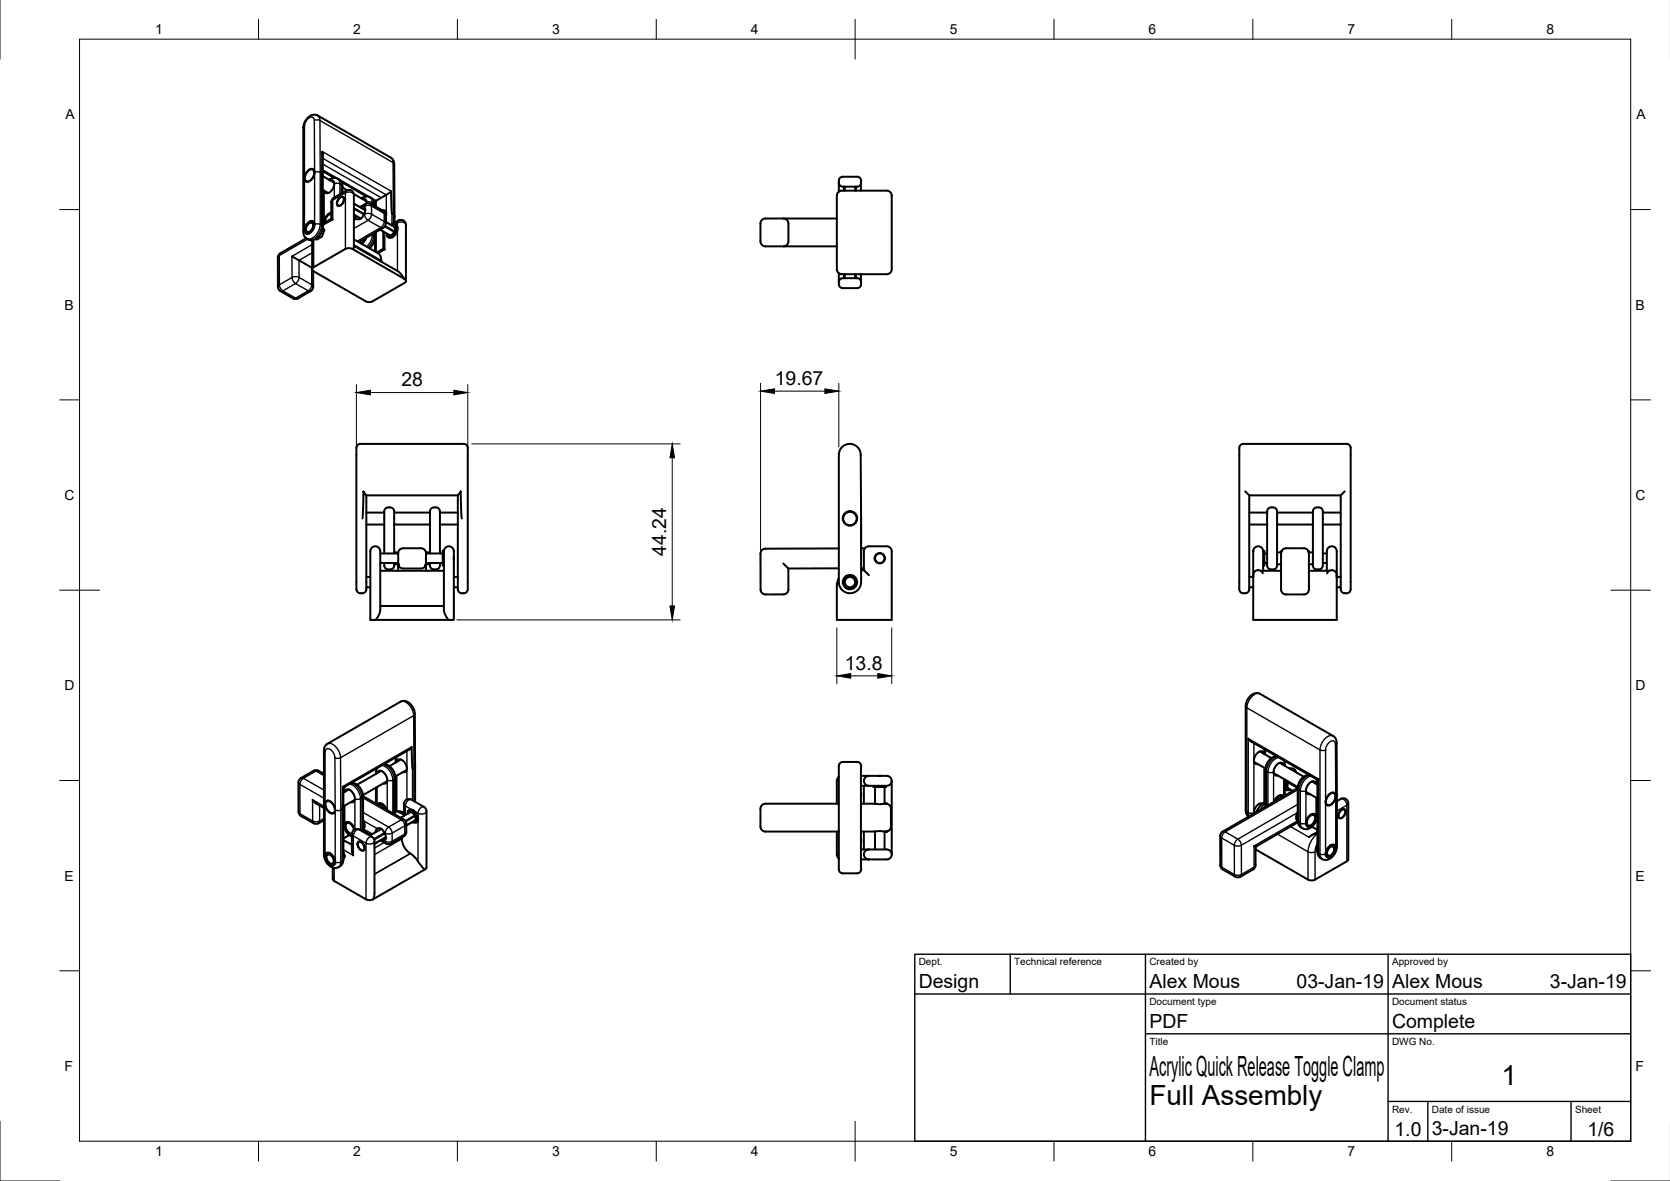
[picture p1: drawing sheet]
<svg xmlns="http://www.w3.org/2000/svg" width="420mm" height="297mm" viewBox="0 0 420 297" stroke-linecap="round" stroke-linejoin="round" font-family="sans-serif">
<!-- layer: Visible -->
<g fill="none" stroke="#000" stroke-width=".5">
<path d="M77 45.6l.3 .1M77 59.9l-6.5 3.8-.4 .5-.2 .6v7.3l.2 .7 .5 .4 3.1 1.9 .7 .1 .6-.2 3.2-1.8 .4-.5 .2-.6v-3.9M77.2 58.3l.7 .4M77.5 56a.93 .93 0 0 1 1.6 0 2.34 2.34 0 0 1-2 2.8 1.56 1.56 0 0 1 0-2.4zM77.5 42.9a.93 .93 0 0 1 1.6 0 2.34 2.34 0 0 1-2 2.8 1.56 1.56 0 0 1 0-2.4zM77.5 43a.88 .88 0 0 1 1.5 0 2.21 2.21 0 0 1-1.8 2.6 1.47 1.47 0 0 1 0-2.2zM77.6 56.3a.67 .67 0 0 1 1.1 0 1.6 1.6 0 0 1-1.5 2 1.47 1.47 0 0 1 .4-2zM78.5 56.1l.7 .3M78.7 42.6l.3 .2M79.9 59.8l.3 .2M80.9 43.6l.2-5.5 .1 19.5-.7 1.5-1 1-1.2 .3-1.1-.4-.6-.6-.3-1v-26.3l.2-1.1 .6-1 .7-.7 .8-.4 .7-.1 .6 .3 18.9 10.9 .4 1.3 .1 13.1M81.2 57.6l.4 .2"/>
<path d="M81.2 57.3l.4 .6-.6 1.6-1.3 .8-.1-.3M81.2 56.3l2.1-1.3v-4.2l.2-.6 .5-.4 3.2-1.9a1.25 1.25 0 0 1 1.8 1.1v13.1l-.3 .5M81.2 47.8l1.4 .8M81.2 44.3l2.9 1.7M81.2 43.1l2.9 1.6M81.3 47.8v8.4M82.8 45.2l.6-.3 .8-.2 1.4 .7 .5 1 .1 2.1M83.1 45.4a.9 .9 0 0 1 1 .3 .9 .9 0 0 1-.1 1.1l-.4 .9a1.19 1.19 0 0 1-1.9 .6l-.1-.3M83.3 55l.4 .2M83.3 53.5l-.6 .3-.6 .6-.5 1v.7M83.4 53.8a2.05 2.05 0 0 0-1.6 2.1M85.1 51.7l.2 .1"/>
<path d="M85.3 49.9l.9-.3 .2 .2 .1 .5-.5 1.1-.9 .3a.87 .87 0 0 1 0-1.4zM85.4 49.8a.67 .67 0 0 1 1.1-.1 1.6 1.6 0 0 1-1.5 2.1 1.47 1.47 0 0 1 .4-2zM85.9 45.8l6.3 3.6M86.2 47.2l1.1 .6M86.3 49.6l.2 .1M89 48.8l3.2 1.8M89 51.2l2.9 1.7M89 54l1.8 1M90.6 52.1l1.7-1h.6l3.5 2 .6 .8v2.3l-.1 .6-.5 .5-6.2 3.6M90.6 52.1l.2-.1a.88 .88 0 0 1 1 .3 .88 .88 0 0 1 0 1.1l-.9 1.5-1 .2a.79 .79 0 0 1-.6-1M90.9 49.9l1.3-.5 1.2 .4 .7 .9 .2 1.2M91.2 50.1a.71 .71 0 0 1 1 .6v.5"/>
<path d="M91.9 59.9l-.4 .7-.8 .6M92 59.8l-.3 .7-.8 .8M92.1 59.8l-.4 .8-.7 .7M94 50.5l.4 .1M94.3 58.5l-.2 2.3-.5 .9-.6 .8M94.3 51.8l2.9 1.7M94.4 50.6v1.3M94.4 58.5v4.8M96.1 52.9a.85 .85 0 0 1 1 .3 .85 .85 0 0 1 0 1l-.1 .4M96.4 58.2v4.4l-1.6 .9M97 55.8l2.1 1.2M97.2 49l-2.8 1.6"/>
<path d="M97.2 49h.1M97.2 49l1.2-.9 .2 5.7M97.4 58.8v.7l.2 .1M97.4 59.5l1.4 .2M97.7 59.6l.4 .2 .6-.1M98.3 56.6l2-1.1a1.25 1.25 0 0 1 1.8 1v14.2M98.5 56.6l1.2 .1M99 54l.3 .4M99 56.6l.8 .1M99.1 57h.1M99.2 57l.2 .5-.1 .6-.5 .7-.5 .3-2.7-1.3M99.3 54.4v1.6"/>
<path d="M99.8 58.4l-1 1.2M99.9 56.8l-.2-.1v1.5M99.9 58.3l-.2-.1-1.2 1.4M99.9 56.9l.1 .6-.1 .7M197.1 55h-4.5a1.25 1.25 0 0 0-1.3 1.2v4.5a1.25 1.25 0 0 0 1.3 1.3h4.5M197.1 55h13.4M197.1 55a1.25 1.25 0 0 1 1.3 1.2v4.5a1.25 1.25 0 0 1-1.3 1.3M210.8 48.5l1-.5h11.3a1.25 1.25 0 0 1 1.3 1.2v18.5a1.25 1.25 0 0 1-1.3 1.3h-11.3a1.25 1.25 0 0 1-1.3-1.3v-18.5zM211 46a1 1 0 0 0 1 1M212 47h3.6M212.3 47v1M212.5 47v1"/>
<path d="M215.1 47v1M215.3 47v1M215.6 44.5h-3.5a1.03 1.03 0 0 0-1.1 1v2.7M215.6 44.5a1.27 1.27 0 0 1 1.1 1.2 1.27 1.27 0 0 1-1.1 1.3M216.6 46.2v1.8M73.5 64.5l5 2.9M78.5 60.4v7.3M88.7 62.6l13.1 7.5M88.7 62.6l-1.1-.2-.7 .2-8 4.6-.3 .3v.5l13.4 7.8 .7 .2 1.1-.2 8-4.6 .3-.5-.3-.6M89 60.2l6.1 3.5a2.08 2.08 0 0 1 .8 2.1M89 61.8l11.1 6.4 1.7 1.9M96.4 62.6l.4 .2"/>
<path d="M197.1 62h13.4M211 68.7v2.8a1.07 1.07 0 0 0 1.2 1h3.4M212.3 69v1M212.5 69v1M215.1 69v1M215.3 69v1M215.6 70h-3.5a1.03 1.03 0 0 0-1.1 1M215.6 70a1.27 1.27 0 0 1 1.1 1.2 1.27 1.27 0 0 1-1.1 1.3M216.6 69v1.7M212.1 112.2a2.75 2.75 0 0 1 2.9-.3 2.75 2.75 0 0 1 1.5 2.5l.1 32a2.8 2.8 0 0 1-2.8 2.8 2.8 2.8 0 0 1-2.8-2.8v-32a2.75 2.75 0 0 1 1.1-2.2zM312.1 111.9l.7-.3h26a1.07 1.07 0 0 1 1 1.2v35.3a1.26 1.26 0 0 1-1.2 1.1 1.26 1.26 0 0 1-1.3-1.1v-23.5h-23v23.5a1.26 1.26 0 0 1-1.2 1.1 1.26 1.26 0 0 1-1.3-1.1v-35.5zM92.2 124.6l-.7-1-.3 6.8"/>
<path d="M92.2 124.6v23.4a1.26 1.26 0 0 1-1.2 1.3 1.26 1.26 0 0 1-1.3-1.1v-35.5a1.07 1.07 0 0 1 1-1.1h26a1.07 1.07 0 0 1 1 1.2v35.2a1.26 1.26 0 0 1-1.1 1.3 1.26 1.26 0 0 1-1.4-1.1v-23.6M92.2 128.9h4.5M92.2 131.9h4.5M92.2 124.6h23M93.7 137.6a1.25 1.25 0 0 1 1.3-.1 1.25 1.25 0 0 1 .7 1.2v15l-.4 1-.7 1.1-1.4 .1v-17.2zM95.7 139.2h4.5M96.7 139.2v-10.3a1.26 1.26 0 0 1 1.1-1.4 1.26 1.26 0 0 1 1.4 1.1v10.6M99.2 138.9h1M99.2 128.9h9M99.2 131.9h9M107.2 138.9h1M107.2 139.2h4.2"/>
<path d="M108.2 139.2v-10.3a1.26 1.26 0 0 1 1.1-1.4 1.26 1.26 0 0 1 1.4 1.1v10.6M110.7 128.9h4.5M110.7 131.9h4.5M111.4 139.5h.3M111.7 138.6h-.3v2.7M114.2 138.6h.1M114.2 140v.8M114.2 138.6v2.2M114.2 138.7a1.25 1.25 0 0 0-1.3-1.3 1.25 1.25 0 0 0-1.2 1.3v14.8l.5 1.5 .7 .9M115.2 124.6l.7-1 .3 6.8M211 137.9l-18.4 .1a1.25 1.25 0 0 0-1.3 1.3l.1 9a1.25 1.25 0 0 0 1.2 1.2h4.5a1.25 1.25 0 0 0 1.3-1.3l-.1-5.2M212 130.4a1.8 1.8 0 0 1 1.8-1.8 1.8 1.8 0 0 1 1.8 1.8"/>
<path d="M217.6 137.9h-1M218.6 137.4h4.5M218.6 137.4a1.25 1.25 0 0 0-1.3 1.3v4.7h-.7M223.1 137.4a1.25 1.25 0 0 1 1.3 1.3v17.2h-13.9v-8.6l.5-1.9M313.3 123.6l1 1M314.3 128.9h4.5M314.3 131.9h4.5M315.3 138.7a1.25 1.25 0 0 1 1.3-1.3 1.25 1.25 0 0 1 1.2 1.3v4.9M315.3 138.6h.1M315.3 138.6v6.1M317.8 138.6h.3v.9M317.8 139.5h.3v1.8h-.3"/>
<path d="M318.1 139.2h.7M319.1 127.9a1.25 1.25 0 0 1 1.4-.4 1.25 1.25 0 0 1 .8 1.2v13.4a1.26 1.26 0 0 1-1.2 1.2 1.26 1.26 0 0 1-1.3-1.1v-13.6zM321.3 138.9h1M321.3 128.9h9M321.3 131.9h9M322.3 138.9l.1-.3-.1 9.7a1.25 1.25 0 0 0 1.3 1.2h4.5a1.25 1.25 0 0 0 1.2-1.2l-.1-9.7 .1 .3M322.4 138.6l-.1 .3zM329.2 138.6l.1 .3zM329.3 138.9h1M329.3 138.9l-.3-.6-.6-.4h-4.8a1.25 1.25 0 0 0-1.3 1M330.6 127.9a1.25 1.25 0 0 1 1.4-.4 1.25 1.25 0 0 1 .8 1.2v13.4a1.26 1.26 0 0 1-1.2 1.2 1.26 1.26 0 0 1-1.3-1.1v-13.6zM332.8 128.9h4.5"/>
<path d="M332.8 131.9h4.5M332.8 139.2h1M338.3 123.6l-1 1M92.2 145.1h1M92.2 147.7h1M94.4 155.9h18.5M95.7 141.6h4.5M95.7 143.6h16M95.7 152.4h16M96.7 141.6v.4a1.26 1.26 0 0 0 1.1 1.3 1.26 1.26 0 0 0 1.4-1.1v-.6M99.2 141.9h1M100.2 141.7l.1 .5z"/>
<path d="M100.2 141.7l.1 .5-.1-.3M100.2 141.7v-2.1a1.51 1.51 0 0 1 1.2-1.7h4.5a1.56 1.56 0 0 1 1.3 1.9v1.9M100.2 141.9v1.7M100.2 141.9l.4 .8 .8 .3h4.8l.7-.4 .3-.7M107.2 141.9h1M107.2 141.7l-.1 .5 .1-.3M107.2 141.7l-.1 .5zM107.2 141.6h4.2M107.2 141.9v1.7M108.2 141.6v.4a1.26 1.26 0 0 0 1.1 1.3 1.26 1.26 0 0 0 1.4-1.1v-.6M111.4 141.3v1h.3M111.4 141.3h.3"/>
<path d="M114.2 140.8v15.1h-1.3M114.2 145.1h1M114.2 147.7h1M197.1 141.7l1.2 1.3M211 142.9l-12.7 .1M212.9 144.8h1.8l.9 1.6-.9 1.6h-1.8l-.9-1.6zM214 144.6v.1M216.6 140.4h.1M217.3 143.4l1.3 1.3M217.3 142.9h-.7M314.3 147.7h1M315.3 144.8h.1"/>
<path d="M315.3 144.7v.1M315.3 144.8v.3h-1M315.3 144.8v11.1h21v-11.1M317.2 143.6h5.1M317.7 144.2l-.5-.6-.9-.2-.8 .5-.2 .8M318.1 141.3v1h-.3M318.1 141.6h.7M321.3 141.9h1M329.3 141.9h1M329.3 143.6h5.2M332.8 141.6h1M333.8 143.6v-4.9a1.25 1.25 0 0 1 1.3-1.3 1.25 1.25 0 0 1 1.2 1.3v6"/>
<path d="M333.9 144.2l.5-.6 .9-.2 .8 .5 .2 .8M336.3 144.8h.1M336.3 144.7v.1M336.3 144.8v.3h1M336.3 147.7h1M81.5 194.6l-1.7-.9h-.6l-3.5 2-.4 .5-.2 .6v7.4l.2 .6 .4 .4 3.5 2h.7l1.6-.9M86.4 198.1l-.1-.3-.2 5.7M86.7 197.9l-.3 1.1M86.8 199.1a.9 .9 0 0 1 .8-.6 .9 .9 0 0 1 .9 .5l.5 .9a1.19 1.19 0 0 1-.4 1.9l-.3-.1M87.8 198.6l-1.4 .8M88.4 196.9l1 .2 1 .8 .7 1.1 .2 1.3M94.6 198.1v4"/>
<path d="M94.9 193.2l-.3 1.4M94.9 194.5a.9 .9 0 0 1 .8-.7 .9 .9 0 0 1 .9 .6l.6 .8a1.19 1.19 0 0 1-.4 1.9h-.4M95.9 193.9l-6.1 3.5M96.6 192.2l1.1 .3 .9 .8 .7 1.1 .2 1.2M97.4 196.5l-6.1 3.5M99.5 195.3v8.6l.6 .2M99.5 190.5v1.3M99.9 191.6a.89 .89 0 0 1 .7-.7 .89 .89 0 0 1 .9 .6l.6 .8a1.22 1.22 0 0 1-.4 1.9h-.3M100.9 191l-2.9 1.7M102.3 193.6l-2.8 1.7M103.8 193.3l-.2-5.4-.5 .6-16.7 9.6M104.4 192.7l-.1-13.5-.3-1-.5-.9-.7-.6-.8-.4h-.6l-.6 .2-18.4 10.6-.5 .4-.4 1.3v26.4l.3 1.2 .6 .9 .8 .7 .9 .3 .8-.1 .8-.4 .4-.5 .3-.8v-18.4"/>
<path d="M104.4 192.7l-.3 .4M104.4 192.7v9M211 195.4l-.3 .4-.2 .6v5.7M211.3 191.9l.7-.3 3.8 .1 .6 .3 .2 .6v26.3l-.2 .5-.6 .2-3.7 .1a1.07 1.07 0 0 1-1.1-1v-26.1zM216.6 195.1h6.5a1.25 1.25 0 0 1 1.3 1.3 1.25 1.25 0 0 1-1.3 1.2h-1.7M216.6 199.4v1M217.3 197.6v4.5M218.6 195.1a1.25 1.25 0 0 0-1.3 1.3 1.25 1.25 0 0 0 1.3 1.2M219.7 197.6v.3h3.2v-.3M220.1 197.9v4.2M220.9 195.1h.4M221.3 197.6h-4.7"/>
<path d="M221.3 195.1h.1M221.3 197.6v.3M221.4 195.1h.4M222.6 197.9v4.2M224.4 196.4v18.5M314.1 185.7l.7 .8 16.6 9.6 .1 18.7 .7 1 .9 .4 .6 .1 1.3-.6 1.1-1.5 .3-1.3v-13.1l-.1-13.1-.2-.9-.7-.7-18.4-10.6-.6-.2-1 .2-1 .7-.7 1-.3 1.2v26.5l.2 .8 .5 .7M315.5 191.6l2.9 1.7M317 189l2.9 1.7M318 189.6a.89 .89 0 0 0-.8-.7 .89 .89 0 0 0-.9 .5l-.6 .9a1.22 1.22 0 0 0 .4 1.9h.4M318.3 188.5v1.3M318.3 193.2v8.5M320.4 194.5l6.1 3.5"/>
<path d="M321.2 190.2l-.8 .2-.9 .6-.7 .9-.4 1.1v8.8l.2 1M321.9 191.9l6.1 3.5M322.2 200l.3 .2M322.9 192.4a.9 .9 0 0 0-.8-.6 .9 .9 0 0 0-.9 .5l-.5 .9a1.19 1.19 0 0 0 .4 1.9l.3-.1M323 191.2l.3 1.4M323.3 196.1v4M323.3 198l.1 .5M323.4 198.5l1.4 .2M323.4 197l.2 .1M323.4 197.1l-.1 .6M323.5 198.6l.8 .1M323.6 197.1v1.6"/>
<path d="M323.8 196.4l-.3 .5M324.1 196.6l-.5 .5M324.3 196.7a1.44 1.44 0 0 0-.2 1.6l1.2 .6M324.4 193.3a1.25 1.25 0 0 1 1.7 1M326.5 198.2l-18.9 11M328.6 199.2l2.8 1.6M329.3 194.9l-.9 .2-.9 .7-.6 1-.4 1.2v8.8l.4 .9 .9 .7 .9 .2 .8-.3 .8-.6 .7-1 .4-1.4v-4.5M330.1 196.6l1.3 .7M331.1 197.1a.9 .9 0 0 0-.8-.6 .9 .9 0 0 0-.9 .5l-.6 .8a1.19 1.19 0 0 0 .4 2l.4-.1M331.1 195.9l.3 1.4M331.7 195.9l-.3 .2M334.4 199.8a.93 .93 0 0 1 1.6 0 2.34 2.34 0 0 1-2 2.8 1.56 1.56 0 0 1 0-2.4z"/>
<path d="M334.4 199.9a.88 .88 0 0 1 1.5 0 2.21 2.21 0 0 1-1.8 2.6 1.47 1.47 0 0 1 0-2.2zM335.3 199.3l.3 .2M78.6 201.2l.8 .8 2.1 1.2M82 214.6a1.55 1.55 0 0 1 2.1 1.2 1.38 1.38 0 0 1-.3 1.9 2.23 2.23 0 0 1-1.8-3.1zM82 201.5a1.55 1.55 0 0 1 2.1 1.2 1.38 1.38 0 0 1-.3 1.9 2.23 2.23 0 0 1-1.8-3.1zM82.1 201.6a1.46 1.46 0 0 1 1.9 1.1 1.3 1.3 0 0 1-.2 1.8 2.11 2.11 0 0 1-1.7-2.9zM82.4 215a1.5 1.5 0 0 1 1.3 2.2 1.5 1.5 0 0 1-1.3-2.2zM82.5 201.3l-.3 .2M83 214.6l-.6 .4M83.7 218.2v2.9l.2 .3 8.2 4.8 .7 .2 1.1-.2M84.2 204.3l-.3 .2M84.3 216.8l-.6 .4"/>
<path d="M86.4 214.3l.4 1.1-.4 .6M86.4 206h.1M86.4 211.7v-.4l2.1 1.2M86.4 211.7h.1M86.4 207.2l.2 1 .4 .9 .7 .8 .8 .5M86.8 215.4l-.4 .3M87.8 206.8l-.5 .2M87.9 210l-1.5 .9M88.9 215.2l-.4-1.2v-4.3a1.25 1.25 0 0 1 1.9-1l3.2 1.8 .6 .7v13.6l-.4 1.4M89.1 208.7a1.73 1.73 0 0 0-1.9-1.7 1.82 1.82 0 0 0 1.3 2.7M89.2 208.6l-.8-1.5-.6-.3-.6-.1a1.7 1.7 0 0 0 0 2.4l.7 .6 .6 .3M89.3 201.2l-2.9 1.6"/>
<path d="M90.2 211.7a1.5 1.5 0 0 1 1.3 2.2 1.5 1.5 0 0 1-1.3-2.2zM90.2 211.8a1.47 1.47 0 0 0 .2 1.6l.5 .4h.6M90.2 211.8h.6l.7 .7 .2 .8-.2 .5M90.5 211.6l-.3 .2M91.3 208.8l2 1.2M91.3 200.3v8.8M91.3 200.3l10.3 5.8 .4 .5 .2 .6v2.1l-.2 .6-.4 .4-3.2 1.9M91.3 206.3a1.69 1.69 0 0 1 0 2.2M91.7 213.7l-.3 .1M91.7 207.9l-.4 .2M94.5 209.3a.82 .82 0 0 1 .9-1l.8 .4 .6 .9 .3 1-.1 .6a.69 .69 0 0 1-1.2 .1M95 202.4a1.28 1.28 0 0 1 2 .7l.3 .6"/>
<path d="M95.1 202.4a1.32 1.32 0 0 1 2 .9l.1 .3M95.2 202.5a1.38 1.38 0 0 1 1.9 1M95.6 202l-.3 .2M95.7 211.4l1.8 .9 .9-.1M96 208.5l-3 1.7M97.1 210.6l-2.9 1.6M99.3 204.7l.2 .3M99.5 204.2l.6-.1 1.5 .8M99.5 203.8l-.2 1M100.2 204.1a1.24 1.24 0 0 1 1.4 .5M100.8 205.7l2.3-1.4h.4l.5 .3 .5 .7 .1 .6-.3 .5M101.1 204.2l-.4 .2"/>
<path d="M101.1 210.6a5.1 5.1 0 0 0 2.8 4.6l2.4 3 .6 .5M101.6 205.2v-3a1.25 1.25 0 0 1 1.9-1.1l3.2 1.8 .6 .8v14.4l-.4 .6M102.6 204v.6M102.8 203.9l-.2 .1 1.1-.1M103.9 203.8l-.6-.2-.4 .2M103.9 203.7l-.2 .2 1.2 1.4M104 203.8l1 1.3M104.3 206.4l-2.1 1.2M104.3 206.4h.1M104.8 206.8l-.6 .1M104.9 206.7l-.1 .1M105.1 205.2l.1 .8-.1 .6"/>
<path d="M105.1 205.2l-.2 .1v1.5M105.1 206.7l-1.4 .1M106.9 218.7l-13.1 7.5M210.5 209.2v5.7l.2 .6 .3 .4M211 202.1h-18.4a1.25 1.25 0 0 0-1.3 1.3v4.5a1.25 1.25 0 0 0 1.3 1.3h18.4M216.6 217.9h.1M216.6 213.7h6.5a1.25 1.25 0 0 1 1.3 1.2 1.25 1.25 0 0 1-1.3 1.3h-6.5M216.6 209.2h3.5M216.6 202.1h3.5M216.6 210.9v.8M216.6 211.2v.5zM216.6 211.7v.2"/>
<path d="M217.3 209.2v4.5M218.6 213.7a1.25 1.25 0 0 0-1.3 1.2 1.25 1.25 0 0 0 1.3 1.3M220 209.2l1.3-.2 1.6 .2M220 202.1l1.3 .2 1.6-.2M220.1 209.2v4.5M222.6 209.2v4.5M222.9 209.2l.3-.1zM222.9 202.1l.3 .1zM222.9 202.1a1.25 1.25 0 0 1 1.3 1.3v4.5a1.25 1.25 0 0 1-1.3 1.3M307.6 209.2l-.4 .4-.2 .7 .1 7.6 .5 .8 3.2 1.8 .7 .2 .6-.2 3.2-1.8 .4-.5 .2-.6v-4.6M315.5 204.4l.1 .1M315.5 212.8l.4 .2"/>
<path d="M316.8 202.2l.5 .3M317.7 202.1a2.01 2.01 0 0 0-2.2 2.1v.4M318.4 201.7l-.7 .4M318.4 202.2l-.5-.2-.4 .2-.8 .9-.6 1.2M318.4 202.3l-.1 .7M318.5 202.7l-.1 .2M322.6 200.5a1.38 1.38 0 0 0-1.8 1M322.8 200.4a1.33 1.33 0 0 0-2 .9l-.2 .3M322.8 200.3a1.32 1.32 0 0 0-2 .8l-.3 .6M326.1 205.9l.4 .2M326.5 204.3a1.68 1.68 0 0 0 0 2.2M326.5 206.8l-10.6 6.2"/>
<path d="M328.6 207.3l.5 .3M329.4 205.2l.7-.5h.6a1.72 1.72 0 0 1-.1 2.4l-.8 .7-.8 .1a1.72 1.72 0 0 1 .1-2.4zM329.5 205.3a.77 .77 0 0 1 1.3 0 1.95 1.95 0 0 1-1.6 2.4 1.3 1.3 0 0 1 0-2zM330.1 207.9l1.3 .8M330.1 204.7l.5 .3M331.1 213.4l.3 .2M331.4 202.5h.1M331.4 202.7l.1 .3M331.4 209.3l-1.4 .8M331.4 209.7l-1 .1-1.1 .8M331.4 212.3l-.4 1.1 .4 .6M331.4 204h.1"/>
<path d="M331.5 202.1l-.1 .3M333.5 214.8l.6 .4M333.7 202.3l.2 .2M334.4 212.9a.93 .93 0 0 1 1.6 0 2.34 2.34 0 0 1-2 2.8 1.56 1.56 0 0 1 0-2.4zM334.5 213.2a.67 .67 0 0 1 1.1 0 1.6 1.6 0 0 1-1.5 2 1.47 1.47 0 0 1 .4-2zM334.8 212.6l.6 .3M336.8 205.6l.2 .1M337.3 203.8a.67 .67 0 0 1 1.2 0 1.6 1.6 0 0 1-1.5 2 1.47 1.47 0 0 1 .3-2zM337.3 200.9a1.25 1.25 0 0 1 1.9 1.1v14.3l-8.3 4.9-.7 .2-1.1-.2-13.2-7.6M337.3 200.9l-.9 .6M338 203.5l.4 .5-.1 .9-.6 .7-.7 .1M338.2 203.6l-.5 .1-.6 .5a1.42 1.42 0 0 0-.1 1.5"/>
<circle cx="213.8" cy="130.4" r="1.7"/>
<circle cx="213.8" cy="130.4" r="1.8"/>
<circle cx="213.8" cy="146.4" r="1.3"/>
<circle cx="213.8" cy="146.4" r="1.8"/>
<circle cx="221.3" cy="140.4" r="1.2"/>
<circle cx="221.3" cy="140.4" r="1.3"/>
</g>
<!-- layer: Visible Narrow -->
<g fill="none" stroke="#000" stroke-width=".35">
<path d="M76.6 31.7v26.2M76.6 31.7l-.3 .4M79.1 30.3l.1 13.1M79.1 30.3a.76 .76 0 0 0-.4-.8 .76 .76 0 0 0-.9 .1 2.72 2.72 0 0 0-1.2 2.1M79.9 29.1l.4 .4 .2 .8M80.5 30.3l.1 13.1 .3 .2v13.1M80.5 30.3l18.4 10.6 .1 13.1-.4-.2v2.6M80.5 30.3l-.7-.2-.7 .2M81.1 38.1l17.3 10M81.2 39.8l16 9.2v6.9M98.3 39.6l.4 .5 .2 .8 .3 .4M76.6 57.9l-.3 .4"/>
<path d="M79.2 43.4l.6-.2 .8 .2v13M79.2 43.4v13M79.2 56.4l.7-.1 .7 .1M79.2 56.4a2.38 2.38 0 0 1-2.1 2.4l-.4-.5-.1-.4M80.6 56.4l.3 .3M80.6 56.4a3.8 3.8 0 0 1-3 3.7l-.4-.1M80.9 56.7l.3 .4M80.9 56.7a3.8 3.8 0 0 1-3 3.6l-.4-.1M81.2 41.3l14.7 8.4M81.2 42.7l13.4 7.8v1.5M81.4 47.9l-.1 .2M81.6 48v7.9"/>
<path d="M81.6 55.9l-.3 .3M81.6 55.9v.2M81.9 54.7h.2M83.1 45.4a.75 .75 0 0 1 .8 .1 .75 .75 0 0 1 .2 .7M83.7 50.3l-.4 .5M83.7 50.3v4.9l-2.5 1.5M83.7 50.3l3.2-1.8v14.1M84 49.8l-.3 .5M84.1 46.2v3.5M84.1 46.2l.7-.1 .7 .1M84.9 44.9a1.4 1.4 0 0 1 .6 1.3M85.3 45.1a1.41 1.41 0 0 1 .6 1.3l.3 .4"/>
<path d="M85.5 46.2l.4 .2v2.3M85.5 46.2v2.7M86.3 49.6l.2 .1M86.3 51h.1M86.4 49.7l.1 .1M86.4 50.7v.1M87.2 47.9l-.3 .6a1.5 1.5 0 0 1 2.1 .5M89 51.2l2.9 1.7M89 52.2l2.7 1.6M89 52.6l2.5 1.4M89.7 55l-.7 .4M91.2 50.1a.75 .75 0 0 1 .8 .1 .75 .75 0 0 1 .2 .7"/>
<path d="M91.7 51.8v.3M91.7 51.8l-.2 .1M91.7 53.9l-.2 .1M91.7 53.6v.3M91.7 53.9l.2 .7 .7 .8M92 51.3l-.3 .5M92.1 59.8l-.6 1-.5 .5M92.2 50.9v.2M92.2 50.9l.7-.1 .8 .1M92.6 55.4l-3.6 2.1M92.6 55.4l3.2 1.8M93.1 49.6a1.4 1.4 0 0 1 .6 1.3"/>
<path d="M93.2 51.3l.3 .5M93.4 49.8a1.4 1.4 0 0 1 .6 1.3M93.5 59l.2 .1M93.5 51.8v2.1M93.5 51.8l3.2 1.9M93.5 51.8l-1.1-.2-.7 .2M93.5 53.9l-.4 1-.5 .5M93.5 53.9l3.2 1.8M93.5 53.9l-1.1-.2-.7 .2M93.7 50.9v.6M93.7 58.9v.2M93.7 50.9l.3 .2"/>
<path d="M93.7 59.1l-.4 1.6-1 1.4M94 51.1l.3 .4M94 58.7v.6l-.3-.2M94 51.1v.6M94.3 59.7l-.3-.4-.4 1.6-1 1.4M94.6 58.3v5.1M95.8 57.2l-5.9 3.5M95.8 57.2l.6 .1M96.4 53.1l.3 .6M96.5 58.2l-.1 .2M96.7 53.7v2M96.7 53.7l.3 .5"/>
<path d="M96.7 55.7l-.4 1-.5 .5M96.7 55.7l.3 .5M96.8 57l2.4 1.4M96.8 58.4v4.4l-1.6 .9M96.9 56.8l2.4 1.3M97 55.9l2.3 1.2M97 55.8l2.2 1.2M97.8 59.7l.1 .1M99 54v2.2M99 56.6l1-.6v1.1M100 57.8v10.4M100.3 55.5l-.3 .5a1.5 1.5 0 0 1 2.1 .5"/>
<path d="M70.3 64.3v7.3M70.3 64.3l-.4 .5M70.3 71.6l-.4 .5M70.3 71.6l.2 .7 .7 .9M70.5 63.7l-.2 .6M71.2 73.2h-.6M71.2 73.2l3.2 1.8M73.5 69.8l.1 .7 .8 .8M73.5 69.8l-3.2 1.8M74.4 75l-.7 .1M74.4 71.3l-3.2 1.9M74.4 71.3l3.1 1.8"/>
<path d="M74.4 75h.6M75.2 69.8l-.3 1-.5 .5M75.2 69.8l3.2 1.8M75.2 69.8l-1-.2-.7 .2M77.4 60.1l-7.1 4.2M77.5 73.1l-3.1 1.9M77.5 73.1l.7 .1M78.4 71.6l-.3 1-.6 .5M78.4 71.6l.4 .5M78.5 63.6l-3.3 1.9v4.3M78.5 61.5l-5 3v5.3M78.5 67.2l-.1 4.4"/>
<path d="M78.7 60.4l-.2 .3M78.9 60.4v6.8M89 61.5l6.9 4M100.8 176.5a2.89 2.89 0 0 1 3.1 2.5l.2 1M104.1 180l-18.4 10.6v13.1l.4-.2v13.1M104.1 180v13.1l-.3 .2v8M104.4 179.6l-.3 .4M317 174.5a2.89 2.89 0 0 0-3.2 2.6l-.1 .9-.3-.4M75.1 196.8l.4 .5M75.4 197.3l6.1 3.4M75.4 197.3l.1 7.4M75.7 195.7l.6 .1"/>
<path d="M76.3 195.8l5.2 2.9M76.3 195.8l-.5 .5-.3 1M78.9 193.9h.6M79.5 193.9l-3.2 1.9M79.5 193.9l2 1.2M80.1 193.9h-.6M81.5 188.8l.3 .4M81.8 189.2v26.1M81.8 189.2a.76 .76 0 0 1 .3-.8 .76 .76 0 0 1 .9 0 2.72 2.72 0 0 1 1.3 2.2M82.4 187.1a2.89 2.89 0 0 1 3.1 2.5l.2 1-.7 .2-.7-.2M84.3 190.6v13.1M86.4 199l.1 .3"/>
<path d="M86.6 198h.1M86.8 199.1a.92 .92 0 0 1 .8-.6 .92 .92 0 0 1 .9 .6l.6 .8 .2 1M87.9 197.2a4 4 0 0 1 2.8 3.7M88.3 197a4 4 0 0 1 2.8 3.7l.2-.4M94.6 194.3l.1 .3M94.9 197.9v4.4M94.9 194.5a.92 .92 0 0 1 .9-.7 .92 .92 0 0 1 .8 .6l.6 .9 .2 .9M96.1 192.5a4 4 0 0 1 2.7 3.7l-.7 .2-.7-.2M96.4 192.3a4 4 0 0 1 2.8 3.7l.3-.4M97.4 196.2v7.5M98.8 196.2l.4-.2v8.2l-.4 .2zM99.8 190.3v1.3"/>
<path d="M99.8 195.1v8.9M102.4 188.9v12.2M103.6 187.9l-17.3 9.9M104.1 193.1v8.4M315.5 186.9v17.5M318 188.4v1.2M318 193.1v8.8M318.4 193.6l.3 .4M318.7 194v8.2l.3 .2M318.7 194l.3 .2M319 194.2v8.2M319 194.2l.7 .2 .7-.2"/>
<path d="M320.4 194.2v7.5M321.4 190.3a4 4 0 0 0-2.7 3.7M321.7 190.5a4 4 0 0 0-2.7 3.7M322.9 192.4a.92 .92 0 0 0-.8-.6 .92 .92 0 0 0-.9 .6l-.6 .8-.2 1M323 195.9v4.4M323.3 192.3l-.1 .3M323.6 196.3l-.3 .1M324.1 196.9l2.3 1.4M324.1 198.3l1.2 .6M324.5 193.3l.8 .5M326.5 198.6l-18.3 10.6 3.2 1.9M326.5 198.3l.3 .4"/>
<path d="M326.8 198.7v8.1M326.8 198.7l.3 .2M327.1 198.9v8.2M327.1 198.9l.8 .1 .7-.1M328.6 198.9v8.2M329.5 195a4 4 0 0 0-2.7 3.7M329.8 195.2a4 4 0 0 0-2.7 3.7M331.1 197.1a.92 .92 0 0 0-.9-.6 .92 .92 0 0 0-.9 .6l-.5 .8-.2 1M331.4 197l-.1 .2M333.5 188.6v26.2M335.4 185.1a2.89 2.89 0 0 0-3.2 2.6l-.1 .9 .7 .2 .7-.2M336 187.2l.1 13"/>
<path d="M336 187.2a.76 .76 0 0 0-.4-.8 .76 .76 0 0 0-.9 .1 2.72 2.72 0 0 0-1.2 2.1M336.3 186.8l-.3 .4M336.4 199.8l-.3 .4M75.1 204.2l.4 .5M75.5 204.7l.2 .5M75.5 204.7l3.2 1.8M78.7 206.5l.2 .6M80.4 202.6v3.9M80.4 206.5l-.2 .6M80.4 206.5l-1.1 .2-.6-.2M81.5 202.8l-2.9-1.6 .1 5.3M81.5 205.9l-1.1 .6"/>
<path d="M81.5 214.9l.3 .4M81.8 215.3a2.38 2.38 0 0 0 2 2.4l.5-.5v-.4M84.1 218.3v3.3M84.3 203.7l.7 .2 .7-.2v13.1l.4-.2M84.3 203.7v13.1M84.3 216.8l.7 .2 .7-.2a1.4 1.4 0 0 1-.5 1.3M86.1 216.6a1.4 1.4 0 0 1-.6 1.3M86.4 216.2l-.3 .4M86.4 205.6h.1M86.4 203.5v.1M86.4 211.7h.1M86.4 207.2l.3 .4"/>
<path d="M86.7 202.6v5M86.7 207.6a2.53 2.53 0 0 0 1.8 2.4M87.1 206.8h.1M87.2 208.7l-.1 .1M87.9 210l-1.5 .9M88.5 209.7l.4 .5M88.9 210.2v5l-2.5-1.5M88.9 210.2l3.2 1.9v14.1M89.3 200.9v7.7M89.3 200.9l.7 .2 .7-.2M90.4 208.7a1.49 1.49 0 0 0-1.5 1.5M90.7 200.9l.4-.2v8.2h-.2"/>
<path d="M90.7 200.9v7.9M91.3 204.3l6.5 3.7M91.3 200.7l9.7 5.5M91.3 208.5l-.2 .5M91.4 206.4l3.5 2M91.4 208.5l2.3 1.3M91.5 212.4v.1M91.6 212.7h.1M91.7 213.7l-.2 .1M91.7 213.6l-.1 .1M93.1 209.9l-.3 .2M93.6 210.5a1.49 1.49 0 0 0-1.5 1.6 1.5 1.5 0 0 0 2.1-.5"/>
<path d="M95.3 202.1h-.1M96.7 211.9l-2.5 1.4M96.7 211.5l.2 .1M96.8 209.7l-2.6 1.5M96.9 209.6l-.2-.2-2.6 1.6M96.9 209.6v.2M96.9 211.3v.3M96.9 211.6l.3 .6M97.1 210.5l-2.9 1.7 2.9-1.6M97.8 208l.5 .5 .4 1M97.8 208l-.5 .5-.4 1M98.7 209.5v2.1"/>
<path d="M98.7 209.5l-1.1 .2-.7-.2M98.7 211.6l-.3 .6M98.7 211.6l-1.1 .2-.7-.2M98.7 204.5l.1-.1v.2M99.2 204.2l-.1 .5M99.5 204.1h.1M99.5 203.8l-.3 .4M101 206.2l-3.2 1.8M101 206.2l.5 .5 .3 1M101.1 211l-6.9 4M101.6 206.1l-.6 .1M101.6 202.2l.4 .5"/>
<path d="M101.8 207.7l-3.1 1.8M101.8 207.7v2.1M101.8 209.8l-.2 .5M101.8 209.8l-3.1 1.8M102 202.7v2.3M102 202.7l1.6 1M102.2 207.2l-.4 .5M102.2 209.3l-.4 .5M103.1 203.7h-.1M103.2 214.7l-9 5.2M103.5 201.1a1.49 1.49 0 0 0-1.5 1.6M104.2 204l1 .5v1.1"/>
<path d="M104.3 205.1l-2.4 1.3M104.3 206.4l-2.1 1.2M104.5 205.3l-2.4 1.4M104.5 206.3l-2.3 1.3M105.2 206.3v10.4M106.7 202.9a1.49 1.49 0 0 0-1.5 1.6 1.5 1.5 0 0 0 2.1-.5M307 210.3l.4 .5M307 217.6l.4 .5M307.4 210.8v7.3M307.4 210.8l3.1 1.8M307.4 218.1l3.2 1.8M307.4 218.1l.2 .6"/>
<path d="M307.6 209.2h.6l-.7 .9-.1 .7M310.5 212.6l.1 7.3M310.6 219.9l.2 .6M311.4 211.1l.7 .8 .2 .7M311.4 211.1l-.5 .5-.4 1M312.3 212.6v7.3M312.3 212.6l-.7 .2-1.1-.2M312.3 219.9l-.2 .6M312.3 219.9l-.7 .2-1-.2M313.4 203.8l.7 1.6M314.1 204.4l-.4-.2v-26.2l18.4 10.6v26.2l-.4-.2M314.1 204.4v-18.7l17.6 10.2v18.7"/>
<path d="M314.1 204.4l.7 .2 .7-.2M314.1 204.4l.2 .9M315.5 204.4v.2M315.5 218.1l-3.2 1.8M315.5 218.1l-.2 .6M315.9 217.6l-.4 .5M316 212.9v.8M318.3 202.1l-1.4 1.7M318.4 201.8l.3 .4v.5M319 202.4l.2 .1M319 202.4v.2M321.4 209.8l7.7 4.4"/>
<path d="M322.6 200.1h.1M324.7 207.9l4.6 2.7M326.4 204.4l-14.1 8.2M326.4 206.4l-10.9 6.4v5.3M326.5 202.3l-15.1 8.8M326.5 206.4l.3 .4M326.8 206.8a1.4 1.4 0 0 0 .6 1.3M326.8 206.8l.3 .3M327.1 207.1a1.4 1.4 0 0 0 .6 1.2M327.1 207.1l.8 .1 .7-.1M329.1 214.2v7M329.1 214.2l1.1 .2 .7-.2"/>
<path d="M330 208l1.4 .8M330.6 206.7l.1 .1M330.7 204.7v.1M330.9 214.2v7M331.1 205.6a2.38 2.38 0 0 1-2 2.3l-.5-.4v-.4M331.1 200.6v5M331.4 205.2l-.3 .4M331.4 202.5h.1M331.4 209.7a6.3 6.3 0 0 0-2.3 4.5M331.4 203.5v.1M331.4 201.5h.1M331.5 212.3l-.5 1.2-.1 .7"/>
<path d="M331.5 214.2l.2 .4M331.7 214.6a1.4 1.4 0 0 0 .6 1.3M333.5 214.8l-.7 .2-.7-.2a1.41 1.41 0 0 0 .6 1.3M336.1 213.3a2.38 2.38 0 0 1-2.1 2.4l-.4-.5-.1-.4M336.1 200.2v13.1M336.4 212.9l-.3 .4M336.4 204l2.5-1.5v14.1M336.8 205.6l.2 .1M337 204.3h.1M337.3 200.9a1.49 1.49 0 0 1 1.6 1.6l.3-.5"/>
</g>
<!-- layer: Visible -->
<g fill="#000">
<circle cx="222.9" cy="202.1" r=".25"/>
<circle cx="222.9" cy="209.2" r=".25"/>
</g>
<!-- layer: Border -->
<g fill="none" stroke="#000" stroke-width=".25">
<path d="M0 -.1v15M20 9.9h390.3v277.1h-390.3zM65 4.8v5.1M115.1 4.8v5.1M165.1 4.8v5.1M215.1 4.8v10.1M265.2 4.8v5.1M315.2 4.8v5.1M365.2 4.8v5.1M15 52.7h5M410.3 52.7h5M15 100.6h5"/>
<path d="M410.3 100.6h5M15 148.4h10M405.3 148.4h10M15 196.3h5M410.3 196.3h5M15 244.2h5M410.3 244.2h5M0 282v15h15M65 287v5M115.1 287v5M165.1 287v5M215.1 282v10"/>
<path d="M265.2 287v5M315.2 287v5M365.2 287v5M405.3 297h14.9"/>
</g>
<!-- layer: TitleBlock -->
<path d="M230.2 240h180.1v47h-180.1zM230.2 250h180.1M254.2 240v10M288.2 240v47M349.2 240v47M288.2 260h122.1M349.2 277h61.1M359.2 277v10M395.3 277v10" fill="none" stroke="#000" stroke-width=".35"/>
<!-- layer: Dimensions -->
<path d="M89.7 96.7v15.7M93.2 98.7h21M117.7 96.7v15.7M191.4 96.4v49.9M194.9 98.4h12.6M211 96.4v16M118.7 111.6h52.4M169.1 115.1v37.3M114.9 155.9h56.2M210.5 157.9v14.1M224.4 157.9v14.1M214 170h6.8" fill="none" stroke="#000" stroke-width=".25"/>
<path d="M89.7 98.7l3.5-.5v1.1zM114.2 98.2l3.5 .5-3.5 .6zM191.4 98.4l3.5-.6v1.2zM207.5 97.8l3.5 .6-3.5 .6zM169.1 111.6l.6 3.5h-1.2zM168.5 152.4h1.2l-.6 3.5zM210.5 170l3.5-.6v1.2zM220.8 169.4l3.6 .6-3.6 .6z" fill="#000" stroke="#000" stroke-width=".25"/>
<g font-size="7">
<text x="289.2" y="270.5">Acrylic Quick Release Toggle Clamp</text>
<text x="377.8" y="272.9">1</text>
<text x="289.2" y="278">Full Assembly</text>
</g>
<g font-size="4.9">
<text x="101" y="97.2">28</text>
<text x="194.9" y="96.8">19.67</text>
<text x="167.6" y="139.8" transform="rotate(-90 167.6 139.8)">44.24</text>
<text x="212.5" y="168.4">13.8</text>
<text x="231.2" y="248.5">Design</text>
<text x="289.2" y="248.5">Alex Mous</text>
<text x="326.2" y="248.5">03-Jan-19</text>
<text x="350.2" y="248.5">Alex Mous</text>
<text x="390" y="248.5">3-Jan-19</text>
<text x="289.2" y="258.5">PDF</text>
<text x="350.2" y="258.5">Complete</text>
<text x="350.8" y="285.7">1.0</text>
<text x="360.2" y="285.5">3-Jan-19</text>
<text x="399.4" y="285.7">1/6</text>
</g>
<g font-size="3.5">
<text x="39" y="8.6">1</text>
<text x="88.9" y="8.6">2</text>
<text x="138.9" y="8.6">3</text>
<text x="188.9" y="8.6">4</text>
<text x="239" y="8.6">5</text>
<text x="288.9" y="8.6">6</text>
<text x="339" y="8.6">7</text>
<text x="389.1" y="8.6">8</text>
<text x="16.4" y="30">A</text>
<text x="411.7" y="30">A</text>
<text x="16.2" y="77.9">B</text>
<text x="411.5" y="77.9">B</text>
<text x="16.3" y="125.8">C</text>
<text x="411.5" y="125.8">C</text>
<text x="16.2" y="173.6">D</text>
<text x="411.5" y="173.6">D</text>
<text x="16.3" y="221.5">E</text>
<text x="411.5" y="221.5">E</text>
<text x="16.3" y="269.4">F</text>
<text x="411.5" y="269.4">F</text>
<text x="39" y="290.8">1</text>
<text x="88.9" y="290.8">2</text>
<text x="138.9" y="290.8">3</text>
<text x="188.9" y="290.8">4</text>
<text x="239" y="290.8">5</text>
<text x="288.9" y="290.8">6</text>
<text x="339" y="290.8">7</text>
<text x="389.1" y="290.8">8</text>
</g>
<g font-size="2.5">
<text x="231.2" y="242.8">Dept.</text>
<text x="255.2" y="242.8">Technical reference</text>
<text x="289.2" y="242.8">Created by</text>
<text x="350.2" y="242.8">Approved by</text>
<text x="289.2" y="252.8">Document type</text>
<text x="350.2" y="252.8">Document status</text>
<text x="289.2" y="262.8">Title</text>
<text x="350.2" y="262.8">DWG No.</text>
<text x="350.2" y="279.8">Rev.</text>
<text x="360.2" y="279.8">Date of issue</text>
<text x="396.3" y="279.8">Sheet</text>
</g>
</svg>
